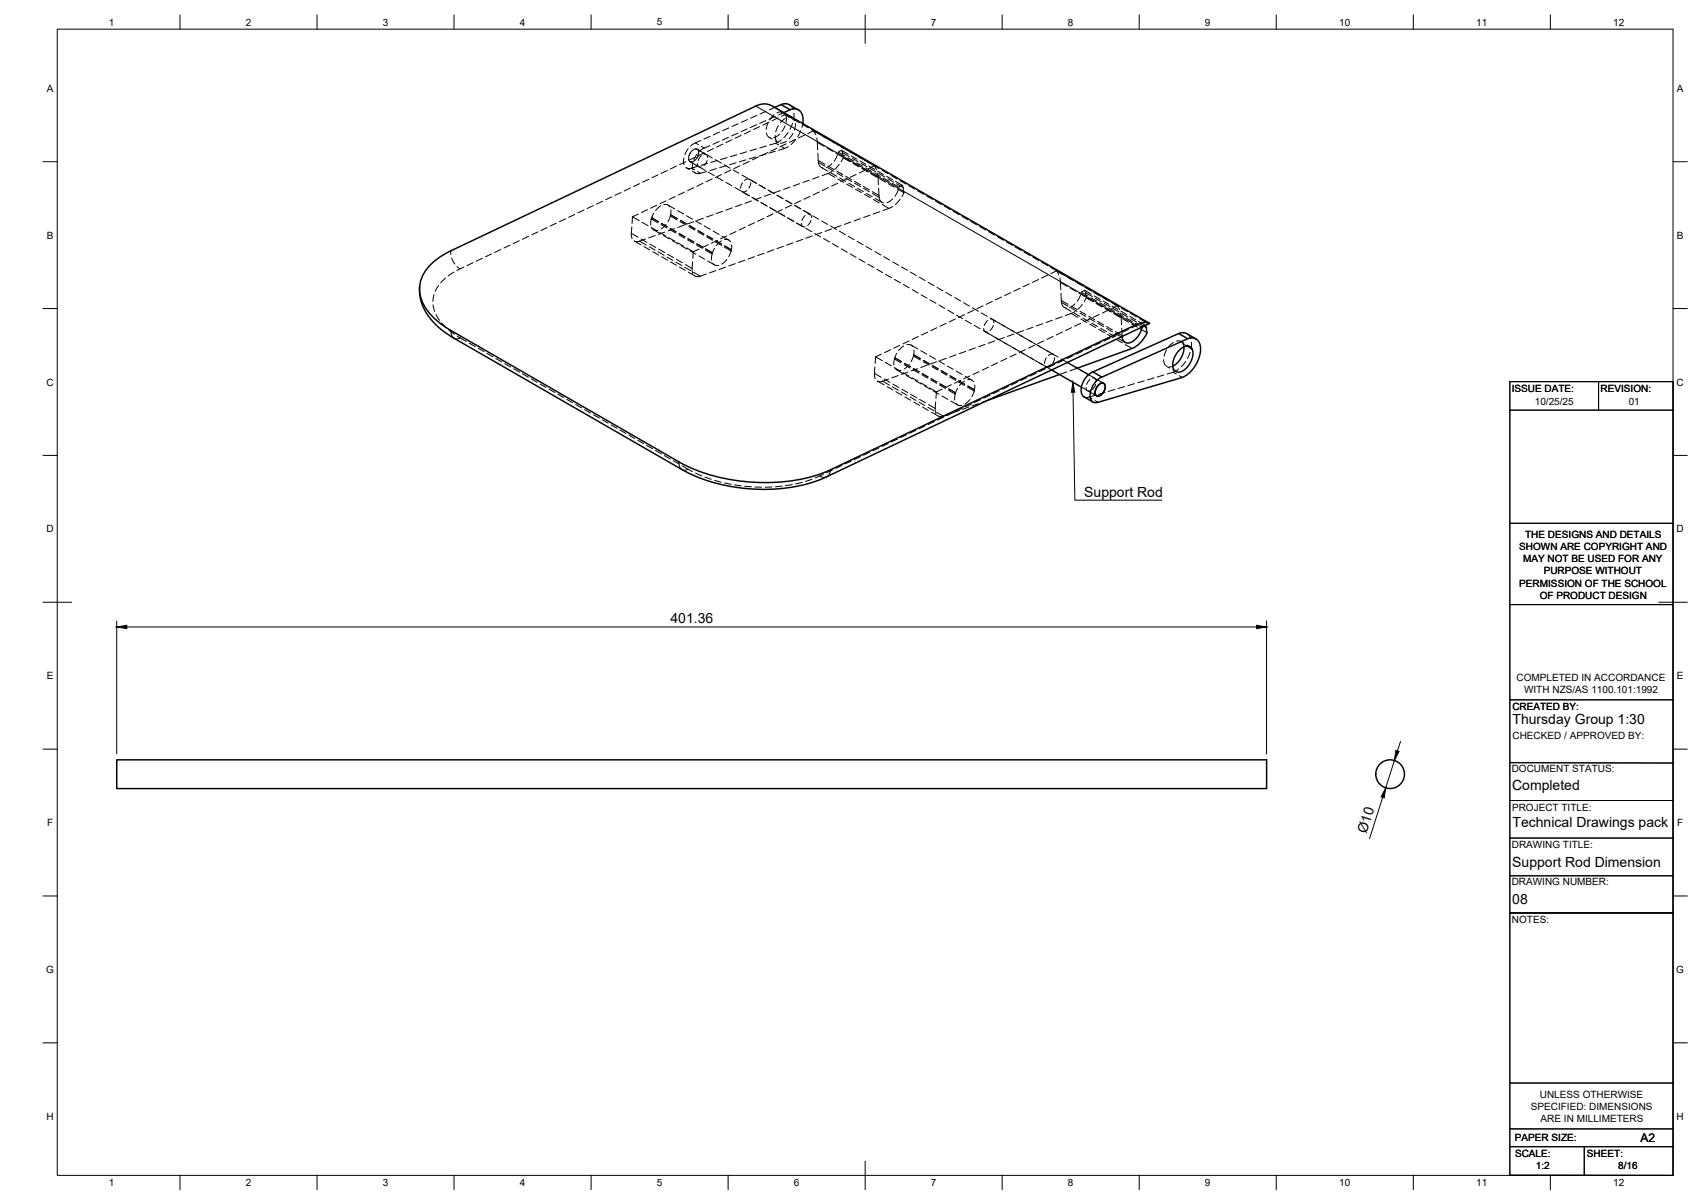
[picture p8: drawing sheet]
<svg xmlns="http://www.w3.org/2000/svg" width="594mm" height="420mm" viewBox="0 0 594 420" stroke-linecap="round" stroke-linejoin="round" font-family="sans-serif">
<!-- layer: Visible -->
<g fill="none" stroke="#000" stroke-width=".51">
<path d="M270.4 37.5l2.2-1 3.2 1.8M272.7 36.5l1-.3 1.4 .2 3.6 2M275.8 38.3l-2.2 1M275.8 38.3a3.2 3.2 0 0 1 4.5 3.3l-.1 1.5M146.5 100.1a18.9 18.9 0 0 0 9.4 16.3l84.4 48.7 5.9 2.4 6 1.7 6.7 1.1 8.6 .5 4.7-.3 5.7-.7 4.6-1.1 4.7-1.7 114.1-54.2-2.1-.2-2.8 .8-106.5 50.5a62.7 62.7 0 0 1-39.9 2.4l-6.9-2.2-6.1-2.9-79.6-45.8a20.8 20.8 0 0 1-10.7-12.3 12.1 12.1 0 0 1 5.3-12.3l5.3-3.3 106.5-50.5 1.3-.5 2.1-.2 2.6 .8 131.4 75.7M398.6 114.2h.1M398.6 114.2l-.5 1.6-1 1.7-.9 1.1-1.3 .8-1.2 .3-1-.2-.8-.9-.2-1.2M399.1 113.9l-.5 .3M399.8 113.6l.4 .8 .1 1.4a7 7 0 0 1-3.2 4.6l-2 1.2M411.4 116.4l1.1-.3 1.4 .2 3.5 2M414.6 118.2a3.2 3.2 0 0 1 3.4 .4 3.2 3.2 0 0 1 1.1 3.3 11.7 11.7 0 0 1-6.4 9.8l-29.4 8.7a2.28 2.28 0 0 1-2.5-.7 2.28 2.28 0 0 1-.3-2.5 7.7 7.7 0 0 1 4.1-5.6M367.1 129.1l10.3 6"/>
<path d="M369.8 130.7l-25 9M372.6 126.5l7.3 4.2M381.5 129.8l29.9-13.4 3.1 1.8-29.9 13.4zM381.5 129.8a7.1 7.1 0 0 0-3.8 7.9l.7 .8 3.1 1.8M383.5 134.3a1.26 1.26 0 0 1 1.8-.5 1.26 1.26 0 0 1 .4 1.7 2.8 2.8 0 0 1-2.9 2.6 2.81 2.81 0 0 1 .7-3.8zM395.1 121.6l-19.1 6.9M411.4 122.4l1.8-1.3 1.6-.3 1.2 .8 .4 1.8-.6 2.4-1.3 2.2-1.8 1.5-1.6 .4-.8-.3-.6-.7-.4-1.9 .7-2.4zM413.2 121.1l-.2 1.9-.7 1.9-1.3 1.7-1.6 1.2M40.7 265.2h401.4v10h-401.4z"/>
<circle cx="485.2" cy="270.2" r="5"/>
</g>
<!-- layer: Hidden -->
<g fill="none" stroke="#000" stroke-width=".35">
<path d="M267.4 38.8l-2.1 1M269.9 37.2l1.7 1.1M270.4 37.5l-1.9 .8M271.2 39.4l1.6-.4 1.7 .9M272.6 39l3.3 2M273.6 39.3l-1.9 .8M275.5 36.6l.7 .5 .7 1.2M277.1 39.5l-.1 2.3M238.7 55.1v2.4M239.4 58.4l.7 .4 1.3-.1M239.6 58.6l1.1 .6M240.2 51.9l-1.1 2.1"/>
<path d="M241 53.3a2.09 2.09 0 0 0 .1 3.2h.5M241.4 58.7l1 .6M241.7 59.8l1.1 .6M241.9 56.9v2.4M241.9 57l-1-.6 2.2 1.3M242.5 56a1.34 1.34 0 0 1-1.9 .2M242.6 52a1.2 1.2 0 0 1 1.2 .5 1.2 1.2 0 0 1 0 1.3l-.6 1.4M242.7 49.9l-1.7 1.1M242.7 49.9l1.1 .6M243 57.6l1 .6M243.4 53.7l-1.2 2.1M243.5 59.9l1 .6"/>
<path d="M243.5 57.1a1.03 1.03 0 0 0 1.3 1.2M243.5 58l-2.1 .7M243.6 52.3a2.08 2.08 0 0 0-2.9 1.6l-.2 .4M243.7 54.3l-1.2 1.7M244.1 58.3l2.1 1.2M244.4 52.7l-1-.6 2.1 1.2M244.6 49l-1.9 .9M244.8 54.3l-1.1 1.7M245.4 53.3l3.2 1.8M245.7 53.8a1.01 1.01 0 0 1 1.3 1.2M245.9 51.7l-1.7 1.1M246.7 59.9l-2.2 .6"/>
<path d="M246.8 56l-1.1 1.8M246.9 57l-2.3 .7M247.8 50.8l-1.9 .9-1.1-.6M247.9 47.6l-2.2 .9M249.7 55.7l2 1.2M250.1 58.8l-2.3 .7M250.4 56l-2.3 .7M251 49.4l-2.2 1M251.1 46.1l-2.1 1M252.8 57.5l2 1.2M253.5 57.8l-2.3 .7M253.8 55l-2.3 .7"/>
<path d="M254.3 47.9l-2.2 1M254.4 44.6l-2.2 1M255.1 59.4l-2.2 1M255.9 59.3l2 1.2M256.9 56.8l-2.3 .7M257.2 54l-2.3 .7M257.5 46.5l-2.1 .9M257.7 43.2l-2.2 1M258.3 57.8l-2.2 1.1M260.3 55.8l-2.2 .7M260.6 53l-2.3 .7M260.8 45l-2.2 1"/>
<path d="M260.9 41.7l-2.2 1M261.5 56.3l-2.1 1M263.8 54.8l-2.3 .7M264.1 52l-2.3 .6M264.1 43.5l-2.2 1M264.2 40.3l-2.2 1M264.7 54.8l-2.1 1M267.2 53.8l-2.3 .7M267.3 42.1l-2.1 1M267.5 46.4l.4 1 1 .7M267.5 50.9l-2.3 .7M268 53.3l-2.2 1"/>
<path d="M268.1 42.9l-.7 2.3M268.5 47.9l1 .6M270.2 40l-1.6 1.8M270.6 49.1l1 .6M270.6 47.2l.1 1.3 .5 .9M270.6 40.6l-2.2 1M270.6 52.8l-2.2 .6M271.2 51.7l-2.2 1M271.7 43.9l-.9 2.1M271.8 50.6l-1-.6-2.2 .6M272.1 46.8l-2 1.2M272.7 48.9l-1.9 1.1"/>
<path d="M272.8 51.2l1.1 .6-2.1 .6M274 43.9l-1.1 2M274.1 41.3l-1.7 1.6M274.2 40.2l.3 1-.1 1.5M274.2 40.2h.1M274.4 50.2l-2.1 1M274.5 49.3l-1 .5-1.2 .2M275.1 46.2l-1.5 1.8M275.2 51.2l-1.3 .6M275.2 40.9l1.4 .1 .8 1M275.5 40.5l1.1 .6M276.6 43l-.9 2.2"/>
<path d="M276.8 46.5l-1.4 2M277 41.6l2 1.2M277.4 42h.1M277.6 43.1l-.3 2.3M277.6 48.7l-2.1 1M277.7 48.7l-1.6 1.7M279.5 45.6l-1.1 2.1M280.1 43.4l2 1.2M280.2 43.1l-.3 1.4M280.9 47.1l-2.2 1.1M283.2 45.2l2 1.2M284 45.7l-2.1 .9"/>
<path d="M284.7 47l-.7-1.3 2.3 1.3M285.1 48.2l.3 4.1M285.5 53.4l.1 2.6M285.6 56l.3 1.7 .6 .6 .7 .3M285.6 56l2.4 1.3M286.3 47l5.1 3M286.6 58.4l2.4 1.4M289 57.9l2.1 1.2M290.4 59.8l-3.4 1.5M290.4 57.2l-2 1.3M290.4 49.4l2.1 1.2M292.1 59.7l2.1 1.2"/>
<path d="M292.3 54.2l-1.2 2.1M292.5 50.5l5.1 3M292.9 57.4l-1.6 1.7M293.6 56.4l.7-1.3 2.4 1.3M293.7 52.4l-1.1 .7 2.3 1.3M294.1 53.3l-.4-.9 2.4 1.4M296 55l2 1.2M296.4 54.6l-2.3-1.3 .2 1.8M296.6 53l7.2 4.1M297.1 54.4l2 1.2M297.5 55.2l2 1.2M297.7 57l2.1 1.2"/>
<path d="M299 56.8l2.1 1.2M300.2 56.2l2 1.1M300.6 57l2 1.2M300.8 58.8l2.1 1.2M302.1 59.4l-2.2 1M302.2 58.6l2 1.2M302.8 56.5l4.1 2.4M303.2 58.8l2-.9 .7 1.3M303.3 57.9l2.1 1.2M303.7 58.8l2 1.2M306.4 59.7l2 1.2M307.9 59.5l2.1 1.1"/>
<path d="M220.5 79.1l-.2 2.8 .3 1.3M220.8 75.6l2.3 1.4M220.8 75.6l-.2 2.4M222.8 74.7l-2 .9M224.2 77.6l2 1.2M226 73.2l-2.1 1M227.3 79.4l2 1.2M227.5 76l2.3 1.3-2.3-1.3-.3 2.5M227.5 76h.1M227.6 79.6l.9 .8h1.2M228.2 74.4l-.7 1.6M229.2 71.6l-2.1 1.1"/>
<path d="M230.6 71.9l-1.8 1.5M230.8 77.9l2.1 1.2M231.7 71.4h1.2l.9 .7M232.5 70.1l-2.2 1M232.5 78.3l-1.8 1.6M233.2 71.6l2.3 1.3M234.1 75l2.4 1.3M234.1 75l2.3 1.3M234.1 75l-.9 2.3M234.1 73.3v1.7M235.4 79.8l-2.2 .8M235.7 68.6l-2.1 1"/>
<path d="M236.5 73.5l2.1 1.2M237.5 76.9l2 1.2M238.8 78.6l-2.3 .8M238.9 67l-2.1 1.1M239.6 75.3l2.1 1.2M240.6 78.7l2 1.2M242.1 77.4l-2.2 .8M242.1 65.5l-2.1 1M242.5 60.2l.8 .4 1.2-.1M242.7 77.1l2.1 1.2M245.4 64l-2.2 1M245.5 76.2l-2.3 .8"/>
<path d="M245.8 78.8l2.1 1.2M247.2 60.1l2.1 1.2M248.6 62.4l-2.2 1.1M248.9 75l-2.3 .8M250.3 61.9l2.1 1.2M251.8 60.9l-2.1 1M252.2 73.7l-2.2 .8M253.4 63.6l2.1 1.2M255.6 72.5l-2.3 .8M256.5 65.4l2.1 1.2M258.9 71.3l-2.2 .8M259 61.1l2 1.2"/>
<path d="M259 66.9l2.4 1.3M259.2 63.8l-.7 1.9M259.6 67.2l2.1 1.2M260.1 79.2l-2.1 1.1M260.7 66.5a1.33 1.33 0 0 1-1.9 .2M261.5 62.5l2.4 1.4M261.7 62.7a1.32 1.32 0 0 0-1.8 .3M262 63.7l-.6 2M262 62.8l2.1 1.2M262.3 70.1l-2.2 .8M262.4 68.8l2.1 1.2M262.7 69l2.1 1.2"/>
<path d="M263.4 77.7l-2.2 1M264.9 64.5l2.1 1.2M265.1 64.6l2.1 1.2M265.5 70.6l2.3 1.4M265.7 68.9l-2.3 .8M266.6 76.2l-2.2 1M268 66.3l2.1 1.2M268.2 66.4l2.1 1.2M268.6 72.4l2.1 1.2M268.9 72.6l2.1 1.1M269 67.7l-2.2 .8M269.8 74.7l-2.1 1"/>
<path d="M271.1 68.1l2.3 1.3M271.7 74.2l2.3 1.3M272.4 66.5l-2.2 .8M273 73.1l-2.1 1M274.2 69.9l2.1 1.1M274.4 70l2.1 1.2M274.8 76l2.3 1.3M275.7 65.3l-2.2 .8M276.3 71.6l-2.2 1M277.3 71.6l2.3 1.3M277.9 77.7l2.3 1.4M279.1 64.1l-2.2 .8"/>
<path d="M279.5 70.1l-2.2 1M279.7 78a1.01 1.01 0 0 0 1.3 1.2M280.4 73.4l2.3 1.4M280.6 73.5l2.1 1.2M281.1 75.2l-1.2 1.7M281.3 79.7l2 1.2M282 74.7a1.02 1.02 0 0 1 1.3 1.2M282.5 62.9l-2.3 .8M282.7 68.5l-2.1 1.1M283.1 76.9l-1.2 1.8M283.7 75.3l2.1 1.2M285.8 61.7l-2.2 .8"/>
<path d="M286 67l-2.2 1M286.8 77.1l2.1 1.2M289.2 65.5l-2.2 1M289.9 78.9l2.1 1.2M290 60.3l2.1 1.2M290.2 79.9l-2.2 .8M292.4 63.9l-2.1 1.1M293.1 62.1l2.1 1.2M293.6 78.7l-2.2 .8M295.2 61.5l2 1.2M295.6 62.4l-2.1 1M296.2 63.9l2.1 1.2"/>
<path d="M297 77.5l-2.3 .8M298.3 63.3l2 1.2M298.9 60.9l-2.2 1M299.3 65.7l2.1 1.2M300.3 76.3l-2.2 .8M301.4 65.1l2 1.2M302.4 67.5l2.1 1.2M303.7 75.1l-2.3 .8M303.9 60.6l2.1 1.2M304.5 66.9l2.3 1.3M305.2 60.4l2.1 1.2M305.5 69.3l2.3 1.3"/>
<path d="M306.3 60.4l.3 4.1M306.7 65.7l.1 2.5M306.7 60.6l2.1 1.2M306.8 68.2l.5 1.9 1.2 .7M307 62.4l2.1 1.1M307 73.9l-2.2 .8M308.3 62.2l2.1 1.2M309.5 61.5l2 1.2M309.9 62.4l2 1.1M310.1 64.1l2 1.2M311 61.2l2.1 1.2M311.4 63.9l2.4 1.4 1.1-.7 .4 .9 .2 1.8"/>
<path d="M311.6 72.1l-3.4 1.4M311.6 69.4l-2 1.3M312.6 63.3l2.3 1.3M312.9 64.1l2.4 1.4M313.2 65.9l2.3 1.4M313.5 66.4l-1.1 2.1M314.1 63l2.1 1.2M314.2 69.6l-1.7 1.7M315.5 67.3l-.7 1.3M317.2 64.8l2.1 1.2M320.3 66.6l2.1 1.2M323.4 68.4l2.1 1.2"/>
<path d="M326.5 70.2l2.1 1.2M329.6 71.9l2.1 1.2M332.7 73.7l2.1 1.2M335.8 75.5l2 1.2M338.9 77.3l2.1 1.2M342 79.1l2 1.2M224.8 86l2 1.2M225.3 83.4l-2.5 .9-1.4-.2 2.3 1.3M227.9 87.8l2 1.2M228.2 80.2l2.3 1.4M228.7 82.2l-2.3 .8M230.4 81.2l2 1.2"/>
<path d="M231 89.6l2 1.2M231.5 82.2l2.1 1.2M232.1 81l-2.3 .8M233.4 83l2.1 1.1M234.1 91.4l2 1.2M234.7 83.9l2 1.2M236 80.9l-2.1-1.2 2.1 1.2M236.5 84.7l2.1 1.2M237 81.5l2.1 1.2M237.2 93.2l2 1.2M237.7 85.7l2.1 1.2M239.6 86.5l2.4 1.4"/>
<path d="M240.1 83.3l2.1 1.2M240.2 95l2.4 1.3M240.8 87.5l2.1 1.2M241.7 91.4l-.1 2.8 .3 1.3M242 87.9l-.2 2.3M243.2 85.1l2.1 1.2M243.7 80.5l2 1.2M243.9 89.3l2.1 1.2M244 86.9l-2 1M246.3 86.8l2.4 1.4M246.5 95.6l-2.5 .9-1.4-.2M247 91.1l2.4 1.3"/>
<path d="M247.2 85.4l-2.1 1M248.7 88.2l-.3 2.5M248.8 91.8l.9 .8h1.2M248.8 83.4l-2-1.1 2 1.1M248.9 80.6l2.1 1.2M249.4 86.7l-.7 1.5M249.9 84l2 1.2M249.9 94.4l-2.3 .8M250.5 83.9l-2.2 1M251.8 84.1l-1.8 1.6M252 82.4l2.4 1.4M252.9 83.6h1.2l.9 .8"/>
<path d="M252.9 85.8l2.4 1.4M253.3 93.2l-2.3 .8M253.7 82.3l-2.2 1M253.7 90.6l-1.8 1.5M255.3 87.2l-.9 2.4M255.4 85.5l-.1 1.7M256.6 92l-2.2 .8M256.9 80.8l-2.1 1M260 90.8l-2.3 .8M263.3 89.6l-2.2 .8M266.7 88.4l-2.2 .8M270.1 87.2l-2.3 .8"/>
<path d="M273.4 86l-2.2 .8M276.8 84.8l-2.2 .8M280.2 83.5l-2.3 .8M283.5 82.3l-2.2 .8M284.4 81.5l2 1.2M286.9 81.1l-2.3 .8M287.5 83.2l2 1.2M290.6 85l2 1.2M293 80.7l2.1 1.2M293.6 86.8l2.1 1.2M296.1 82.5l2.1 1.2M296.7 88.6l2.1 1.2"/>
<path d="M299.2 84.2l2 1.2M299.8 90.4l2.1 1.2M302.3 86l2.1 1.2M302.9 92.2l2.1 1.1M305.4 87.8l2 1.2M306 94l2.1 1.1M308.5 89.6l2 1.2M309.1 95.7l2.1 1.2M311.6 91.4l2 1.2M312.2 97.5l2.1 1.2M314.7 93.2l2 1.1M315.3 99.3l2.1 1.2"/>
<path d="M317.8 94.9l2 1.2M320.9 96.7l2 1.2M324 98.5l2 1.2M345.1 80.9l2 1.1M348.2 82.6l2 1.2M351.3 84.4l2 1.2M354.4 86.2l2 1.2M357.5 88l2 1.2M359.3 99.1l-2.2 1M360.6 89.8l2 1.2M362.5 97.5l-2.2 1.1M363.6 91.5l2.1 1.2"/>
<path d="M365.7 96l-2.1 1M366.7 93.3l2.1 1.2M368.8 94.5l.8 1.4M368.8 94.5l2.4 1.4M368.8 94.5l-2 1M369.8 95.1l2.1 1.2M369.9 97l.4 4.1M372.2 96.5l2.1 1.2M372.9 96.9l2.1 1.2M375.3 98.3l2.1 1.1M376 98.7l2.1 1.2M317.3 119l-2.1 1"/>
<path d="M318.4 101.1l2.1 1.2M320.5 117.4l-2.1 1.1M321.5 102.9l2.1 1.2M323.8 115.9l-2.2 1M324.6 104.6l2.1 1.2M327 114.4l-2.1 1M327 100.3l2.1 1.2M327.7 106.4l2.1 1.2M330.1 102.1l2.1 1.2M330.2 112.8l-2.1 1.1M330.8 108.2l2 1.2M333.2 103.8l2.1 1.2"/>
<path d="M333.5 111.3l-2.2 1M333.9 110l2.1 1.2M336.3 105.6l2.1 1.2M336.7 109.8l-2.2 1M337 111.8l2 1.2M339.4 107.4l2.1 1.2M339.9 108.2l-2.1 1.1M340.1 113.6l2 1.1M342.5 109.2l2.1 1.2M343.1 106.7l-2.1 1M343.2 115.3l5.1 3M343.4 114.6a1.03 1.03 0 0 0 1.3 1.2"/>
<path d="M344.7 111.8l-1.1 1.8M345.6 111.3a1.03 1.03 0 0 1 1.3 1.3M345.6 111l3.1 1.8M346.4 105.2l-2.2 1M346.7 113.6l-1.1 1.7M347.2 119l-2.3 .8M347.3 117.7l2 1.2M348.7 112.8l2.1 1.2M349.4 118.9l2 1.2M349.6 103.7l-2.1 1M349.8 113.4l7.2 4.1M350.4 119.5l4.1 2.4"/>
<path d="M350.5 117.8l-2.2 .8M352.8 102.1l-2.1 1M353.9 116.6l-2.3 .8M356 116.9l7.2 4.2M356 100.6l-2.1 1M357.3 115.4l-2.3 .8M360.6 114.2l-2.2 .8M364 113l-2.3 .8M364.4 118.9l-2.2 1.1M367.3 111.8l-2.2 .8M367.6 117.4l-2.2 1M370.3 102.3l.2 2.6"/>
<path d="M370.5 104.9l.4 1.8 1.2 .8M370.5 104.9l2.3 1.3M370.7 110.5l-2.3 .9M370.8 115.9l-2.1 1M371.5 107.3l2.3 1.3M373.8 106.8l2.1 1.2M374 114.3l-2.1 1.1M374.9 109.2l2.1 1.2M375.2 108.7l-3.4 1.4M375.2 106l-1.9 1.4M376.9 108.6l2.1 1.2M377.1 103l-1.1 2.1"/>
<path d="M377.3 112.8l-2.2 1M377.8 106.2l-1.6 1.8M378 111l2 1.2M378.4 100l2 1.2M378.6 101.3l.3 .8 2.4 1.4M378.9 102.1l.3 1.8 2.3 1.4M379.1 100.5l2.1 1.2M379.2 103.9l-.7 1.4M380 110.4l2.1 1.2M380.5 111.3l-2.2 1M380.8 103.9l2 1.2M380.9 102.7l-2.3-1.4-1.2 .7 2.4 1.3"/>
<path d="M381.1 112.8l2 1.2M381.5 101.8l2.1 1.2M382 103.3l2 1.1M382.2 102.3l2.1 1.1M382.3 104.1l2.1 1.2M382.6 105.9l2 1.2M383.1 112.2l2.1 1.1M383.7 109.7l-2.1 1.1M383.9 105.7l2.1 1.1M384.2 114.6l2 1.2M384.6 103.6l2.1 1.2M385 105l2.1 1.2"/>
<path d="M385.3 104l2.1 1.2M385.4 105.9l2.1 1.2M385.7 107.7l2 1.1M386.2 113.9l2.1 1.2M386.9 108.2l-2.1 1M387 107.4l2 1.2M387.3 116.4l2 1.1M387.7 105.4l2.3 1.3M388.1 106.8l2.1 1.2M388.4 105.8l2.1 1.2M388.5 107.7l2.1 1.1M388.7 109.4l2.1 1.2"/>
<path d="M389.3 115.7l2.4 1.4M390 106.7l.8 1.4M390 106.7l-2 1M390.1 109.2l2 1.2M390.4 118.1l2.3 1.4M391.1 109.2l.4 4.1M391.2 108.6l2.1 1.2M391.5 107.6l2.1 1.2M391.5 114.5l.2 2.6M391.6 109.4l2.1 1.2M391.7 117.1v.3M391.8 111.2l2.1 1.2"/>
<path d="M393.2 111l2 1.2M394.3 110.4l2.1 1.2M394.6 109.4l2.1 1.2M394.7 111.2l2.1 1.2M394.9 113l2.1 1.2M396.3 112.8l2.3 1.4M397.4 112.2l2.4 1.3M397.7 111.2l3.1 1.6M397.8 113l2.4 1.4M398 114.8l2.4 1.3M399.8 113.5v.1M399.8 113.5l-.7 .4"/>
<path d="M409.6 119.5l-1.8 1.6M410.7 119h.9l.9 .3 .4 .7 .3 1.1M412.2 119.2l1.1 .6M414.3 116.5l.7 .6 .6 1.1M415.9 119.4l-.2 2.4M305.4 128l-.2 2.8 .3 1.3M305.6 124.5l2.4 1.4M305.6 124.5l-.1 2.3M306.2 133l2.4 1.3M307.6 123.6l-2 .9M309 126.5l2.1 1.2M309.6 134.9l2.1 1.2"/>
<path d="M310.2 132.3l-2.5 .9-1.4-.2M310.9 122l-2.2 1.1M312.1 128.2l2.1 1.3M312.3 124.9l-.3 2.5M312.3 124.8l2.4 1.4zM312.4 128.5l.9 .7 1.2 .1M312.7 136.7l2.1 1.2M313 123.3l-.7 1.5M313 129.1l2.4 1.4M313.5 131.1l-2.2 .8M314.1 120.5l-2.1 1M315.2 130l2.1 1.2"/>
<path d="M315.4 120.7l-1.7 1.6M315.8 138.5l2.1 1.2M316.4 131l2.1 1.2M316.5 120.3h1.2l.9 .7M316.9 129.9l-2.2 .8M317.4 127.2l-1.8 1.6M317.8 128l-2.1-1.2 2.1 1.2M318 120.4l2.4 1.4M318.3 131.8l2.1 1.2M318.8 128.6l2.1 1.2M318.9 123.8l2.4 1.4-2.3-1.4-1 2.4M318.9 123.8h.1"/>
<path d="M319 122.1l-.1 1.7M319.5 132.8l2.1 1.2M320.3 128.7l-2.3 .8M321.4 133.6l2.1 1.2M321.4 122.4l2.1 1.2M321.9 130.4l2.1 1.2M322.6 134.6l2.1 1.2M323.6 127.4l-2.2 .8M324.4 127l-2.1-1.2 2.1 1.2M324.5 135.4l2.4 1.3M324.5 124.2l2.1 1.1M325 132.1l2 1.2"/>
<path d="M325.4 127.6l2.1 1.1M325.7 136.4l2.1 1.2M326.9 136.7l-.2 2.3M327 126.2l-2.3 .8M327.6 125.9l2 1.2M328.5 129.3l2.1 1.2M328.8 138.2l2.1 1.2M328.9 135.8l-2 .9M330.1 135.1l-2-1.2 2.1 1.2M330.3 125l-2.2 .8M330.7 127.7l2 1.2M331.2 135.7l2.3 1.4"/>
<path d="M331.6 131.1l2.1 1.2M331.9 140l2.3 1.3M332.1 134.3l-2.2 1M333.5 137.1l-.3 2.5M333.7 123.8l-2.2 .8M333.8 129.5l2.1 1.2M334.2 135.5l-.7 1.6M334.7 132.9l2.1 1.2M335.3 132.7l-2.1 1.1M336.7 132.9l-1.8 1.6M336.9 131.3l2.3 1.4M337.1 122.6l-2.3 .8"/>
<path d="M337.8 132.5h1.1l.9 .7M337.8 134.7l2.4 1.3M338.5 131.2l-2.1 1M338.6 139.4l-1.8 1.6M340.1 136l-.9 2.4M340.2 134.3l-.1 1.7M340.4 121.4l-2.2 .8M341.8 129.7l-2.2 1M343.8 120.2l-2.3 .8M344.8 139.7l-2.1 .7M345 128.1l-2.2 1.1M348.2 126.6l-2.1 1"/>
<path d="M351.5 125.1l-2.2 1M353.5 121.3l2 1.1M354.7 123.5l-2.2 1M355.6 122.5l2 1.2M356.6 123l4.1 2.5M357.9 122l-2.2 1M359.7 124.8l4.1 2.4M361.1 120.5l-2.1 1M362.1 120.5l5.5 3.1M362.8 126.6l2.3 1.4M364.8 127.8l2.3 1.3M365.2 124.9l-.6 1.9"/>
<path d="M366.8 127.6a1.33 1.33 0 0 1-1.9 .2M367.3 123.5l2.1 1.2M367.8 123.8a1.34 1.34 0 0 0-1.9 .3M368.1 124.8l-.6 2M370.4 125.2l2.2 1.3M372.3 129.8l-2.5 .9M376 128.5l-2.5 .9M377.4 135.1l3.3 1.8M378.4 138.5l1 .2 .7-.1M379.1 135.2a1.03 1.03 0 0 0 1.3 1.2M379.9 130.7l2.2 1.3M380.1 138.6l1.1 .6"/>
<path d="M380.4 132.4l-1.1 1.8M380.6 136.9l2.2 1.2-1.1-.6M381.3 131.9a1.03 1.03 0 0 1 1.3 1.2M382.1 132l1.1 .6M382.2 139.8l1.1 .6M382.3 138l-2.2 .6M382.4 134.2l-1.1 1.7M383.1 132.6l2.2 1.2-1.1-.6M385.7 136.9l-2.3 .7M389.1 135.9l-2.3 .7M392.5 134.9l-2.3 .7M396 133.9l-2.3 .7"/>
<path d="M399.4 132.9l-2.3 .7M402.8 131.9l-2.3 .7M406.2 125.5l.2 1.3 .6 .9M406.2 130.9l-2.2 .7M407.2 122.1l-.9 2.2M407.2 127.8l1.1 .7M409.3 129.1l1.1 .5M409.4 127.8l-1.3 .3M409.5 129.9l-2.1 .6M409.5 129.9l1.1 .6M411.5 128.8l-2 1.1M411.6 131.1l1.1 .6"/>
<path d="M413.9 126.1l-1.6 1.9M414.3 120.4l1.1 .6M415.4 122.9l-.9 2.2M318.9 140.3l2.1 1.2M322 142l2.1 1.2M325.1 143.8l2.3 1.4M326.6 140.2l-.2 2.8 .3 1.3M331.4 144.5l-2.5 .9-1.4-.2M333.6 140.7l1 .8h1.1M334.8 143.3l-2.2 .8M338.2 142l-2.3 .9M341.5 140.8l-2.2 .8"/>
</g>
<!-- layer: Visible Narrow -->
<path d="M263.8 37l132.6 76.4M157.4 115.4l.2 1.6 .9 1M414.2 120.8l1.9 1.1M237 161.2l.2 1.6 .8 1M289.9 163.9l-.4 1.6-1 .9" fill="none" stroke="#000" stroke-width=".35"/>
<!-- layer: Hidden Narrow -->
<g fill="none" stroke="#000" stroke-width=".35">
<path d="M274.1 40l-1.4 .6M232.9 59.5l-2.1 1M236.1 58l-2.1 1M239.4 56.4l-2.2 1M242.6 54.9l-2.2 1M245.8 53.4l-2.1 1M249 51.8l-2.1 1.1M252.3 50.3l-2.2 1M255.5 48.8l-2.2 1M258.7 47.2l-2.1 1.1M262 45.7l-2.2 1M265.2 44.2l-2.2 1"/>
<path d="M268.4 42.7l-2.1 1M271.6 41.1l-2.1 1M274.2 40.2l1.1 .5M276.3 41.4l1.1 .6M285.3 49.7l2.3 1.4M285.6 56.7l2.4 1.3M288.7 51.6l2 1.2M289 58.6l2.1 1.2M291.8 53.4l2 1.2M294.9 55.2l2 1.2M297.9 57l2.1 1.2M301.1 58.8l2 1.2"/>
<path d="M191 79.4l-2.2 1M194.2 77.9l-2.2 1M197.4 76.3l-2.1 1.1M200.6 74.8l-2.1 1M203.9 73.3l-2.2 1M207.1 71.8l-2.2 1M210.3 70.2l-2.1 1M213.6 68.7l-2.2 1M216.8 67.2l-2.2 1M220 65.6l-2.2 1.1M223.2 64.1l-2.1 1M226.5 62.6l-2.2 1"/>
<path d="M227.3 76.4l2.4 1.4M229.7 61l-2.2 1M230.7 78.4l2.1 1.1M234 75.4l2.3 1.3M237.4 77.3l2 1.2M240.5 79.1l2 1.2M289.1 60.5l2.3 1.4M292.1 60.4l2.1 1.2M292.4 62.5l2.1 1.1M295.2 62.2l2.1 1.2M295.5 64.2l2.1 1.2M298.3 63.9l2.1 1.2"/>
<path d="M298.6 66l2.1 1.2M301.4 65.7l2.1 1.2M301.7 67.8l2.1 1.2M304.1 60.6l2.4 1.3M304.5 67.5l2.4 1.4M304.8 69.6l2.1 1.2M307.9 71.4l2.4 1.3M153.1 99.7l-1.2 2M155.5 97l-1.7 1.7M157.3 87.5l.1 1.4M157.7 90l1 2.1M158.4 95l-2 1.3"/>
<path d="M159.5 93l1.1 .8 1.3-.6M160.6 93.8l-1.2 .6M165.1 91.7l-2.1 1M168.4 90.1l-2.2 1.1M171.6 88.6l-2.2 1M174.8 87.1l-2.1 1M178.1 85.5l-2.2 1.1M181.3 84l-2.2 1M184.5 82.5l-2.1 1M187.7 80.9l-2.1 1.1M220.4 81.4l2.3 1.4M223.2 84.2l2.4 1.3"/>
<path d="M223.8 83.4l2 1.2M226.6 86.1l2.1 1.2M226.8 85.2l2.1 1.2M229.7 87.9l2.1 1.2M229.9 87l2.1 1.1M232.8 89.7l2.1 1.2M233 88.7l2.1 1.2M233.8 80.1l2.1 1.2M235.9 91.5l2.1 1.1M236.1 90.5l2.1 1.2M236.9 81.9l2.1 1.2M239 93.2l2.1 1.2"/>
<path d="M239.2 92.3l2.4 1.4M240 83.7l2.1 1.2M242.1 95l2.4 1.4M243.1 85.5l2.1 1.2M243.6 80.9l2 1.2M246.2 87.3l2.4 1.3M246.7 82.7l2 1.2M249.7 84.5l2.1 1.1M252.8 86.2l2.4 1.4M370.1 98.6l2.4 1.3M151.2 106.4l.5 2.3M151.5 102.8l-.4 2.4"/>
<path d="M152.2 109.8l1.2 2M154.1 112.7l1.7 1.7M156.7 115.2l1.9 1.4M159.6 117.3l1.1 .6-1.2 .4-1-.3M160.7 117.9l2.1 1.3M163.8 119.8l2.1 1.1M370.5 105.5l2.4 1.4M373.5 100.5l2.1 1.2M373.9 107.5l2 1.2M373.9 109.4l2.4 1.3M376.6 102.3l2.1 1.2M377 109.3l2 1.1"/>
<path d="M377.3 111.3l2 1.2M379.7 104.1l2.1 1.2M380.1 111l2 1.2M380.4 113.1l2 1.2M382.8 105.9l2.1 1.2M383.2 112.8l2 1.2M383.5 114.9l2 1.2M384.2 119.5l-2.1 1M385.9 107.7l2.1 1.1M386.3 114.6l2 1.2M386.6 116.7l2 1.2M387.5 118l-2.2 1"/>
<path d="M389 109.4l2.4 1.4M389.4 116.4l2.3 1.4M389.7 118.5l2 1.2M390.7 116.5l-2.2 1M393.9 114.9l-2.1 1.1M397.2 113.4l-2.2 1M399.6 112.2l-1.4 .7M166.9 121.5l2.1 1.2M170 123.3l2 1.2M173.1 125.1l2.1 1.2M176.2 126.9l2 1.2M179.3 128.7l2 1.2"/>
<path d="M182.4 130.5l2 1.1M185.5 132.2l2 1.2M188.6 134l2 1.2M191.6 135.8l2.1 1.2M194.8 137.6l2 1.2M197.8 139.4l2.1 1.2M305.2 130.3l2.4 1.4M308.1 133l2.3 1.4M308.6 132.2l2.1 1.3M311.5 135l2 1.2M311.7 134l2.1 1.2M312.2 125.3l2.3 1.3"/>
<path d="M314.6 136.8l2 1.1M314.8 135.8l2 1.2M315.6 127.2l2 1.2M317.7 138.5l2 1.2M317.9 137.6l2.1 1.2M318.7 129l2 1.2M318.8 124.2l2.4 1.4M321 139.4l2 1.2M321.8 130.8l2 1.2M322.2 126.2l2.1 1.2M324.9 132.6l2 1.2M325.3 128l2.1 1.2"/>
<path d="M328 134.3l2 1.3M328.4 129.8l2.1 1.1M331 136.1l2.4 1.4M331.5 131.6l2.1 1.1M334.6 133.3l2.1 1.2M337.7 135.1l2.3 1.4M342.3 139.4l-2.2 1.1M345.5 137.9l-2.1 1M348.7 136.4l-2.1 1M352 134.9l-2.2 1M355.2 133.3l-2.2 1M358.4 131.8l-2.1 1"/>
<path d="M361.7 130.3l-2.2 1M364.9 128.7l-2.2 1M368.1 127.2l-2.1 1M371.3 125.6l-2.1 1.1M374.6 124.1l-2.2 1M377.8 122.6l-2.2 1M381 121.1l-2.1 1M392.8 120.2l2.3 1.4M413 120.1l1.2 .7M200.9 141.2l2.1 1.1M204 142.9l2.1 1.2M207.1 144.7l2.1 1.2"/>
<path d="M210.2 146.5l2.1 1.2M213.3 148.3l2.1 1.2M216.4 150.1l2.1 1.2M219.5 151.8l2.1 1.2M222.6 153.6l2.1 1.2M225.7 155.4l2.1 1.2M228.8 157.2l2.1 1.2M231.9 159l2.1 1.2M300.3 159.4l-2.1 1M303.6 157.8l-2.2 1.1M306.8 156.3l-2.1 1M310 154.8l-2.1 1"/>
<path d="M313.2 153.2l-2.1 1M316.5 151.7l-2.2 1M319.7 150.2l-2.2 1M320.8 140.3l2 1.2M322.9 148.6l-2.1 1M323.8 142.1l2.1 1.2M324.1 141.2l2.3 1.3M326.2 147.1l-2.2 1M326.9 143.9l2.4 1.3M329.4 145.6l-2.2 1M332.6 144l-2.1 1.1M335.8 142.5l-2.1 1"/>
<path d="M339.1 141l-2.2 1M235 160.8l2 1.1M238.1 162.5l3.6 2.1M240.2 163.8l-1.2 .3-1-.2M242.8 165.1l2.1 1M246 166.5l2.3 .8M249.4 167.6l2.3 .7M252.9 168.5l2.3 .5M256.4 169.2l2.3 .3M259.9 169.7l2.4 .2M263.5 169.9l2.4 .1M269.5 169.9l-2.4 .1"/>
<path d="M273 169.6l-2.4 .3M276.5 169.1l-2.3 .4M280 168.3l-2.3 .6M283.4 167.2l-2.2 .8M287.4 165.5l-1.3 .6M288.5 166.4l-1.1 .2-1.3-.5-1.6 .7M290.7 164l-2.2 1M293.9 162.4l-2.2 1M297.1 160.9l-2.1 1"/>
</g>
<!-- layer: BORDER -->
<g fill="none" stroke="#000" stroke-width=".35">
<path d="M20 10.2h564v400h-564zM62.8 5.2v5M110.7 5.2v5M158.5 5.2v5M206.3 5.2v5M254.1 5.2v5M302 5.2v10M349.8 5.2v5M397.6 5.2v5M445.5 5.2v5M493.3 5.2v5M541.1 5.2v5"/>
<path d="M15 56.4h5M584 56.4h5M15 107.7h5M584 107.7h5M15 158.9h5M584 158.9h5M15 210.2h10M579 210.2h10M15 261.4h5M584 261.4h5M15 312.7h5M584 312.7h5"/>
<path d="M15 363.9h5M584 363.9h5M62.8 410.2v5M110.7 410.2v5M158.5 410.2v5M206.3 410.2v5M254.1 410.2v5M302 405.2v10M349.8 410.2v5M397.6 410.2v5M445.5 410.2v5M493.3 410.2v5"/>
<path d="M541.1 410.2v5"/>
</g>
<!-- layer: TITLEBLOCK -->
<g fill="none" stroke="#000" stroke-width=".36">
<path d="M527 133.2h57v277l-57-.1zM558 133.2v9.9M527 143.1h57M527 182.6h57M527 211h57M527 244.2h56.9M527 279.4h57M527 266.1l57 .2M527 292.5h57M527 318.6h57M527 305.6h57M527.1 378h57"/>
<path d="M527 394h56.9M527 400.2h57M553 400.2v10"/>
</g>
<!-- layer: FD_Dimensions -->
<path d="M40.7 216.7v46.4M44.3 218.8h394.3M442.1 216.7v46.4M488.8 258.7l-1 3.4M482.6 278.3l-4.6 14.4M486.7 265.4l-3 9.5" fill="none" stroke="#000" stroke-width=".35"/>
<path d="M40.7 218.8l3.6-.6v1.2zM438.6 218.2l3.5 .6-3.5 .6zM483.7 274.9l-.5 3.5-1.1-.3zM487.2 261.9l1.1 .3-1.6 3.2z" fill="#000" stroke="#000" stroke-width=".35"/>
<!-- layer: Leaders -->
<path d="M374.5 133.4l.6 3.5h-1.1z" fill="#000" stroke="#000" stroke-width=".35"/>
<path d="M374.5 136.9l.7 37.6h30.4" fill="none" stroke="#000" stroke-width=".35"/>
<g font-size="4.9">
<text x="378.5" y="173.6">Support Rod</text>
<text x="234" y="217.3">401.36</text>
<text x="527.9" y="252.8">Thursday Group 1:30</text>
<text x="527.8" y="275.8">Completed</text>
<text x="476.9" y="291" transform="rotate(-72 476.9 291)">Ø10</text>
<text x="527.9" y="288.7">Technical Drawings pack</text>
<text x="527.8" y="302.6">Support Rod Dimension</text>
<text x="527.9" y="315.3">08</text>
</g>
<text font-size="4.2" x="572.6" y="398.6">A2</text>
<g font-size="3.5">
<text x="37.9" y="8.9">1</text>
<text x="85.8" y="8.9">2</text>
<text x="133.6" y="8.9">3</text>
<text x="181.4" y="8.9">4</text>
<text x="229.3" y="8.9">5</text>
<text x="277.1" y="8.9">6</text>
<text x="324.9" y="8.9">7</text>
<text x="372.7" y="8.9">8</text>
<text x="420.6" y="8.9">9</text>
<text x="467.4" y="8.9">10</text>
<text x="515.3" y="8.9">11</text>
<text x="563.1" y="8.9">12</text>
<text x="16.3" y="32">A</text>
<text x="585.3" y="32">A</text>
<text x="16.3" y="83.3">B</text>
<text x="585.3" y="83.3">B</text>
<text x="16.2" y="134.6">C</text>
<text x="527.6" y="136.7">ISSUE DATE:</text>
<text x="558.7" y="136.7">REVISION:</text>
<text x="585.2" y="134.6">C</text>
<text x="535.7" y="141.3">10/25/25</text>
<text x="568.5" y="141.3">01</text>
<text x="16.2" y="185.8">D</text>
<text x="585.2" y="185.8">D</text>
<text x="532.4" y="187.8">THE DESIGNS AND DETAILS</text>
<text x="530.3" y="192">SHOWN ARE COPYRIGHT AND</text>
<text x="531.6" y="196.3">MAY NOT BE USED FOR ANY</text>
<text x="538.8" y="200.5">PURPOSE WITHOUT</text>
<text x="530.3" y="204.7">PERMISSION OF THE SCHOOL</text>
<text x="537.4" y="208.9">OF PRODUCT DESIGN</text>
<text x="16.3" y="237">E</text>
<text x="529.3" y="237.7">COMPLETED IN ACCORDANCE</text>
<text x="585.3" y="237">E</text>
<text x="532" y="241.9">WITH NZS/AS 1100.101:1992</text>
<text x="527.9" y="247.8">CREATED BY:</text>
<text x="527.9" y="257.8">CHECKED / APPROVED BY:</text>
<text x="527.7" y="269.6">DOCUMENT STATUS:</text>
<text x="527.8" y="282.9">PROJECT TITLE:</text>
<text x="16.4" y="288.3">F</text>
<text x="585.4" y="288.3">F</text>
<text x="527.7" y="295.8">DRAWING TITLE:</text>
<text x="527.6" y="309">DRAWING NUMBER:</text>
<text x="527.7" y="322.1">NOTES:</text>
<text x="16.1" y="339.6">G</text>
<text x="585.1" y="339.6">G</text>
<text x="537.5" y="383.1">UNLESS OTHERWISE</text>
<text x="534.3" y="387.3">SPECIFIED: DIMENSIONS</text>
<text x="16.2" y="390.8">H</text>
<text x="537.7" y="391.5">ARE IN MILLIMETERS</text>
<text x="585.2" y="390.8">H</text>
<text x="528.8" y="398.3">PAPER SIZE:</text>
<text x="528.8" y="403.9">SCALE:</text>
<text x="553.9" y="403.7">SHEET:</text>
<text x="37.9" y="413.9">1</text>
<text x="85.8" y="413.9">2</text>
<text x="133.6" y="413.9">3</text>
<text x="181.4" y="413.9">4</text>
<text x="229.3" y="413.9">5</text>
<text x="277.1" y="413.9">6</text>
<text x="324.9" y="413.9">7</text>
<text x="372.7" y="413.9">8</text>
<text x="420.6" y="413.9">9</text>
<text x="467.4" y="413.9">10</text>
<text x="515.3" y="413.9">11</text>
<text x="536.1" y="408">1:2</text>
<text x="563.1" y="413.9">12</text>
<text x="564.8" y="408.1">8/16</text>
</g>
</svg>
